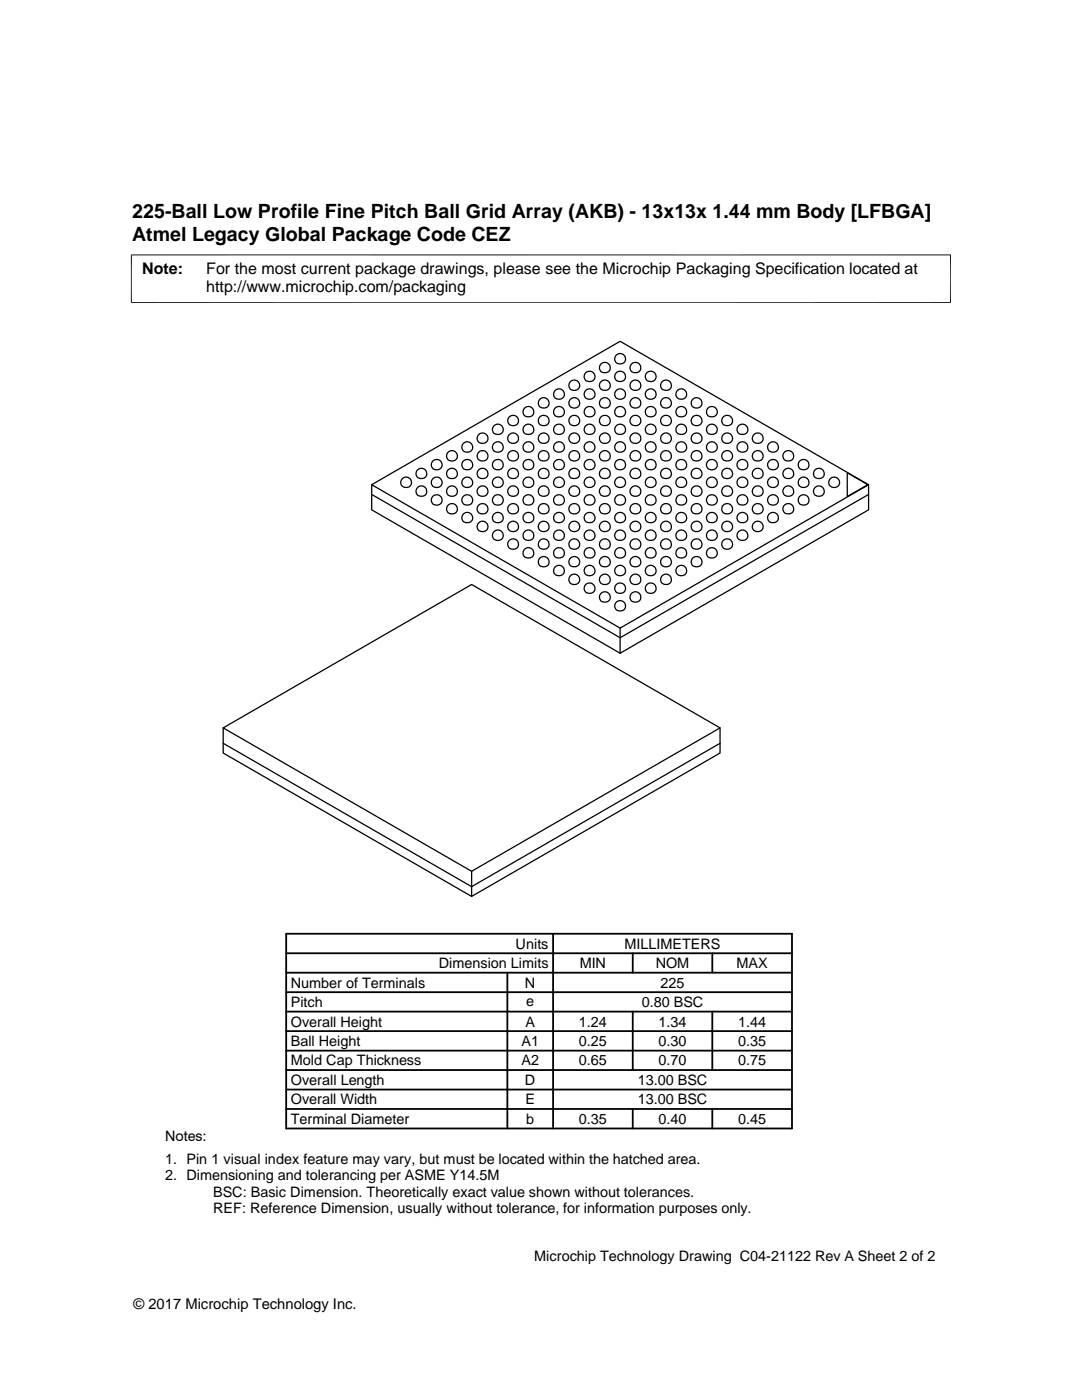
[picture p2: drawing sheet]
<svg xmlns="http://www.w3.org/2000/svg" width="216mm" height="279mm" viewBox="0 0 216 279" stroke-linecap="round" stroke-linejoin="round" font-family="sans-serif">
<g fill="none" stroke="#000" stroke-width=".25">
<path d="M74.2 96.7l49.5-28.6 49.6 28.6-49.6 28.6zM74.2 98.7l49.5 28.6 49.6-28.6M74.2 96.7v5l49.5 28.7 49.6-28.7v-5M95.6 93.7a1.08 1.08 0 0 1 1.5 .2 1.08 1.08 0 0 1-.1 1.5 1.08 1.08 0 0 1-1.5-.2 1.06 1.06 0 0 1 .1-1.5zM98.7 84.9a1.08 1.08 0 0 1 1.5 .2 1.08 1.08 0 0 1-.2 1.5 1.08 1.08 0 0 1-1.5-.2 1.06 1.06 0 0 1 .2-1.5zM110.9 84.8a1.07 1.07 0 0 1 1.5 .3 1.07 1.07 0 0 1-.2 1.4 1.07 1.07 0 0 1-1.5-.1 1.07 1.07 0 0 1 .2-1.6zM114 93.7a1.08 1.08 0 0 1 1.4 .1 1.08 1.08 0 0 1 0 1.5 1.08 1.08 0 0 1-1.5 .1 1.06 1.06 0 0 1 .1-1.7zM117 84.8a1.08 1.08 0 0 1 1.5 .3 1.08 1.08 0 0 1-.2 1.5 1.08 1.08 0 0 1-1.5-.2 1.07 1.07 0 0 1 .2-1.6zM120.1 93.7a1.08 1.08 0 0 1 1.4 .2 1.08 1.08 0 0 1-.1 1.5 1.08 1.08 0 0 1-1.5-.2 1.06 1.06 0 0 1 .2-1.5zM123.1 84.9a1.08 1.08 0 0 1 1.5 .2 1.08 1.08 0 0 1-.2 1.5 1.08 1.08 0 0 1-1.5-.2 1.06 1.06 0 0 1 .2-1.5zM126.2 93.7a1.07 1.07 0 0 1 1.4 .1 1.07 1.07 0 0 1 0 1.5 1.07 1.07 0 0 1-1.5 .1 1.02 1.02 0 0 1 .1-1.7zM138.4 93.7a1.07 1.07 0 0 1 1.4 .2 1.07 1.07 0 0 1-.1 1.5 1.07 1.07 0 0 1-1.5-.2 1.07 1.07 0 0 1 .2-1.5z"/>
<path d="M141.4 84.8a1.08 1.08 0 0 1 1.5 .2 1.08 1.08 0 0 1-.1 1.5 1.08 1.08 0 0 1-1.4 .1 1.06 1.06 0 0 1 0-1.8zM144.5 93.7a1.08 1.08 0 0 1 1.4 .2 1.08 1.08 0 0 1-.1 1.5 1.08 1.08 0 0 1-1.5-.2 1.07 1.07 0 0 1 .2-1.5zM147.5 84.9a1.08 1.08 0 0 1 1.5 .2 1.08 1.08 0 0 1-.2 1.5 1.08 1.08 0 0 1-1.5-.2 1.06 1.06 0 0 1 .2-1.5zM150.6 93.7a1.07 1.07 0 0 1 1.4 .1 1.07 1.07 0 0 1 0 1.5 1.07 1.07 0 0 1-1.5 .1 1.02 1.02 0 0 1 .1-1.7zM169.1 94.4l4.1 2.3-4.1 2.4zM92.6 102.5a1.08 1.08 0 0 1 1.5 .2 1.08 1.08 0 0 1-.2 1.5 1.08 1.08 0 0 1-1.5-.1 1.07 1.07 0 0 1 .2-1.6zM98.7 102.5a1.07 1.07 0 0 1 1.4 .1 1.07 1.07 0 0 1 0 1.5 1.07 1.07 0 0 1-1.4 .1 1.02 1.02 0 0 1 0-1.7zM110.9 102.5a1.07 1.07 0 0 1 1.5 .2 1.07 1.07 0 0 1-.2 1.5 1.07 1.07 0 0 1-1.5-.1 1.07 1.07 0 0 1 .2-1.6zM114 111.3a1.08 1.08 0 0 1 1.4 .1 1.08 1.08 0 0 1 0 1.5 1.08 1.08 0 0 1-1.5 .1 1.05 1.05 0 0 1 .1-1.7zM117 102.5a1.08 1.08 0 0 1 1.5 .2 1.08 1.08 0 0 1-.2 1.5 1.08 1.08 0 0 1-1.5-.1 1.07 1.07 0 0 1 .2-1.6zM120.1 111.3a1.08 1.08 0 0 1 1.4 .2 1.08 1.08 0 0 1-.1 1.5 1.08 1.08 0 0 1-1.5-.1 1.06 1.06 0 0 1 .2-1.6zM123.1 102.5a1.08 1.08 0 0 1 1.5 .2 1.08 1.08 0 0 1-.2 1.5 1.08 1.08 0 0 1-1.5-.1 1.06 1.06 0 0 1 .2-1.6z"/>
<path d="M126.2 111.3a1.07 1.07 0 0 1 1.4 .1 1.07 1.07 0 0 1 0 1.5 1.07 1.07 0 0 1-1.5 .1 1.02 1.02 0 0 1 .1-1.7zM138.4 111.3a1.07 1.07 0 0 1 1.4 .2 1.07 1.07 0 0 1-.1 1.5 1.07 1.07 0 0 1-1.5-.1 1.07 1.07 0 0 1 .2-1.6zM141.4 102.5a1.08 1.08 0 0 1 1.5 .1 1.08 1.08 0 0 1-.1 1.5 1.08 1.08 0 0 1-1.4 .1 1.05 1.05 0 0 1 0-1.7zM147.5 102.5a1.08 1.08 0 0 1 1.5 .2 1.08 1.08 0 0 1-.2 1.5 1.08 1.08 0 0 1-1.5-.1 1.06 1.06 0 0 1 .2-1.6zM123.1 120.1a1.08 1.08 0 0 1 1.7 .6 1.08 1.08 0 0 1-1.3 1.3 1.08 1.08 0 0 1-.7-1.6zM123.7 125.3v5.1M44.5 145.3l49.6-28.7 49.6 28.7-49.6 28.6zM44.5 148.3l49.6 28.7 49.6-28.7M44.5 145.3v5l49.6 28.6 49.6-28.6v-5M94.1 173.9v5"/>
<circle cx="111.5" cy="78.7" r="1.08"/>
<circle cx="114.6" cy="76.9" r="1.08"/>
<circle cx="117.6" cy="75.2" r="1.08"/>
<circle cx="117.7" cy="78.7" r="1.08"/>
<circle cx="120.7" cy="73.4" r="1.08"/>
<circle cx="120.7" cy="76.9" r="1.08"/>
<circle cx="123.7" cy="71.6" r="1.09"/>
<circle cx="123.7" cy="75.2" r="1.08"/>
<circle cx="123.7" cy="78.7" r="1.08"/>
<circle cx="126.8" cy="73.4" r="1.08"/>
<circle cx="126.8" cy="76.9" r="1.08"/>
<circle cx="129.8" cy="75.2" r="1.08"/>
<circle cx="129.9" cy="78.7" r="1.08"/>
<circle cx="132.9" cy="76.9" r="1.08"/>
<circle cx="136" cy="78.7" r="1.08"/>
<circle cx="81" cy="96.3" r="1.08"/>
<circle cx="84.1" cy="98.1" r="1.08"/>
<circle cx="84.1" cy="94.5" r="1.08"/>
<circle cx="87.1" cy="99.8" r="1.08"/>
<circle cx="87.1" cy="92.8" r="1.08"/>
<circle cx="87.1" cy="96.3" r="1.08"/>
<circle cx="90.2" cy="98.1" r="1.08"/>
<circle cx="90.2" cy="91" r="1.08"/>
<circle cx="90.2" cy="94.5" r="1.08"/>
<circle cx="93.2" cy="89.3" r="1.09"/>
<circle cx="93.2" cy="99.8" r="1.09"/>
<circle cx="93.2" cy="92.8" r="1.08"/>
<circle cx="93.2" cy="96.3" r="1.08"/>
<circle cx="96.3" cy="98.1" r="1.09"/>
<circle cx="96.3" cy="91" r="1.08"/>
<circle cx="96.3" cy="87.5" r="1.08"/>
<circle cx="99.3" cy="89.3" r="1.09"/>
<circle cx="99.3" cy="99.8" r="1.08"/>
<circle cx="99.3" cy="92.8" r="1.08"/>
<circle cx="99.3" cy="96.3" r="1.08"/>
<circle cx="102.4" cy="94.5" r="1.07"/>
<circle cx="102.4" cy="98.1" r="1.08"/>
<circle cx="102.4" cy="91" r="1.08"/>
<circle cx="102.4" cy="84" r="1.08"/>
<circle cx="102.4" cy="87.5" r="1.08"/>
<circle cx="105.4" cy="89.2" r="1.08"/>
<circle cx="105.4" cy="82.2" r="1.08"/>
<circle cx="105.4" cy="99.8" r="1.08"/>
<circle cx="105.4" cy="92.8" r="1.08"/>
<circle cx="105.4" cy="96.3" r="1.08"/>
<circle cx="105.4" cy="85.7" r="1.08"/>
<circle cx="108.5" cy="98.1" r="1.08"/>
<circle cx="108.5" cy="80.4" r="1.08"/>
<circle cx="108.5" cy="91" r="1.08"/>
<circle cx="108.5" cy="84" r="1.08"/>
<circle cx="108.5" cy="87.5" r="1.08"/>
<circle cx="108.5" cy="94.5" r="1.08"/>
<circle cx="111.5" cy="89.2" r="1.08"/>
<circle cx="111.5" cy="82.2" r="1.08"/>
<circle cx="111.5" cy="99.8" r="1.08"/>
<circle cx="111.5" cy="92.8" r="1.08"/>
<circle cx="111.5" cy="96.3" r="1.08"/>
<circle cx="114.6" cy="80.4" r="1.08"/>
<circle cx="114.6" cy="98.1" r="1.08"/>
<circle cx="114.6" cy="91" r="1.08"/>
<circle cx="114.6" cy="84" r="1.08"/>
<circle cx="114.6" cy="87.5" r="1.08"/>
<circle cx="117.6" cy="89.3" r="1.09"/>
<circle cx="117.6" cy="99.8" r="1.09"/>
<circle cx="117.6" cy="82.2" r="1.09"/>
<circle cx="117.6" cy="92.8" r="1.08"/>
<circle cx="117.7" cy="96.3" r="1.08"/>
<circle cx="120.7" cy="98.1" r="1.09"/>
<circle cx="120.7" cy="80.4" r="1.09"/>
<circle cx="120.7" cy="91" r="1.08"/>
<circle cx="120.7" cy="84" r="1.08"/>
<circle cx="120.7" cy="87.5" r="1.08"/>
<circle cx="123.7" cy="89.3" r="1.09"/>
<circle cx="123.7" cy="82.2" r="1.08"/>
<circle cx="123.7" cy="99.8" r="1.08"/>
<circle cx="123.7" cy="92.8" r="1.08"/>
<circle cx="123.7" cy="96.3" r="1.08"/>
<circle cx="126.8" cy="98.1" r="1.09"/>
<circle cx="126.8" cy="80.4" r="1.09"/>
<circle cx="126.8" cy="91" r="1.08"/>
<circle cx="126.8" cy="84" r="1.08"/>
<circle cx="126.8" cy="87.5" r="1.08"/>
<circle cx="129.8" cy="89.2" r="1.08"/>
<circle cx="129.8" cy="99.8" r="1.08"/>
<circle cx="129.8" cy="82.2" r="1.08"/>
<circle cx="129.8" cy="92.8" r="1.08"/>
<circle cx="129.9" cy="96.3" r="1.08"/>
<circle cx="129.9" cy="85.7" r="1.08"/>
<circle cx="132.9" cy="98.1" r="1.08"/>
<circle cx="132.9" cy="80.4" r="1.08"/>
<circle cx="132.9" cy="91" r="1.08"/>
<circle cx="132.9" cy="84" r="1.08"/>
<circle cx="132.9" cy="87.5" r="1.08"/>
<circle cx="132.9" cy="94.5" r="1.08"/>
<circle cx="135.9" cy="89.2" r="1.08"/>
<circle cx="135.9" cy="99.8" r="1.08"/>
<circle cx="135.9" cy="82.2" r="1.08"/>
<circle cx="135.9" cy="92.8" r="1.08"/>
<circle cx="136" cy="96.3" r="1.08"/>
<circle cx="136" cy="85.7" r="1.08"/>
<circle cx="139" cy="80.4" r="1.08"/>
<circle cx="139" cy="98.1" r="1.08"/>
<circle cx="139" cy="91" r="1.08"/>
<circle cx="139" cy="84" r="1.08"/>
<circle cx="139" cy="87.5" r="1.08"/>
<circle cx="142" cy="89.2" r="1.08"/>
<circle cx="142" cy="82.2" r="1.08"/>
<circle cx="142" cy="99.8" r="1.08"/>
<circle cx="142" cy="92.8" r="1.08"/>
<circle cx="142.1" cy="96.3" r="1.08"/>
<circle cx="145.1" cy="98.1" r="1.09"/>
<circle cx="145.1" cy="91" r="1.09"/>
<circle cx="145.1" cy="84" r="1.08"/>
<circle cx="145.1" cy="87.5" r="1.08"/>
<circle cx="148.1" cy="89.3" r="1.09"/>
<circle cx="148.1" cy="99.8" r="1.08"/>
<circle cx="148.1" cy="92.8" r="1.08"/>
<circle cx="148.2" cy="96.3" r="1.08"/>
<circle cx="151.2" cy="98.1" r="1.09"/>
<circle cx="151.2" cy="91" r="1.08"/>
<circle cx="151.2" cy="87.5" r="1.08"/>
<circle cx="154.2" cy="89.3" r="1.09"/>
<circle cx="154.2" cy="99.8" r="1.08"/>
<circle cx="154.2" cy="92.8" r="1.08"/>
<circle cx="154.2" cy="96.3" r="1.08"/>
<circle cx="157.3" cy="94.5" r="1.07"/>
<circle cx="157.3" cy="98.1" r="1.08"/>
<circle cx="157.3" cy="91" r="1.08"/>
<circle cx="160.4" cy="99.8" r="1.08"/>
<circle cx="160.4" cy="92.8" r="1.08"/>
<circle cx="160.4" cy="96.3" r="1.08"/>
<circle cx="163.4" cy="98.1" r="1.08"/>
<circle cx="163.4" cy="94.5" r="1.08"/>
<circle cx="166.5" cy="96.3" r="1.08"/>
<circle cx="90.2" cy="101.6" r="1.08"/>
<circle cx="96.3" cy="101.6" r="1.08"/>
<circle cx="96.3" cy="105.1" r="1.08"/>
<circle cx="99.3" cy="106.9" r="1.09"/>
<circle cx="102.4" cy="108.6" r="1.08"/>
<circle cx="102.4" cy="101.6" r="1.08"/>
<circle cx="102.4" cy="105.1" r="1.08"/>
<circle cx="105.4" cy="106.9" r="1.08"/>
<circle cx="105.4" cy="110.4" r="1.08"/>
<circle cx="105.4" cy="103.3" r="1.08"/>
<circle cx="108.5" cy="108.6" r="1.08"/>
<circle cx="108.5" cy="101.6" r="1.08"/>
<circle cx="108.5" cy="105.1" r="1.08"/>
<circle cx="108.5" cy="112.1" r="1.08"/>
<circle cx="111.5" cy="106.9" r="1.08"/>
<circle cx="111.5" cy="110.4" r="1.08"/>
<circle cx="111.5" cy="113.9" r="1.08"/>
<circle cx="114.6" cy="115.7" r="1.08"/>
<circle cx="114.6" cy="108.6" r="1.08"/>
<circle cx="114.6" cy="101.6" r="1.08"/>
<circle cx="114.6" cy="105.1" r="1.08"/>
<circle cx="117.6" cy="106.9" r="1.09"/>
<circle cx="117.6" cy="110.4" r="1.09"/>
<circle cx="117.6" cy="117.4" r="1.09"/>
<circle cx="117.7" cy="113.9" r="1.08"/>
<circle cx="120.7" cy="115.7" r="1.09"/>
<circle cx="120.7" cy="119.2" r="1.08"/>
<circle cx="120.7" cy="108.6" r="1.08"/>
<circle cx="120.7" cy="101.6" r="1.08"/>
<circle cx="120.7" cy="105.1" r="1.08"/>
<circle cx="123.7" cy="106.9" r="1.09"/>
<circle cx="123.7" cy="110.4" r="1.08"/>
<circle cx="123.7" cy="117.4" r="1.08"/>
<circle cx="123.7" cy="113.9" r="1.08"/>
<circle cx="126.8" cy="115.7" r="1.09"/>
<circle cx="126.8" cy="108.6" r="1.08"/>
<circle cx="126.8" cy="119.2" r="1.08"/>
<circle cx="126.8" cy="101.6" r="1.08"/>
<circle cx="126.8" cy="105.1" r="1.08"/>
<circle cx="129.8" cy="103.3" r="1.07"/>
<circle cx="129.8" cy="106.9" r="1.08"/>
<circle cx="129.8" cy="117.4" r="1.08"/>
<circle cx="129.8" cy="110.4" r="1.08"/>
<circle cx="129.9" cy="113.9" r="1.07"/>
<circle cx="132.9" cy="115.7" r="1.08"/>
<circle cx="132.9" cy="108.6" r="1.08"/>
<circle cx="132.9" cy="101.6" r="1.08"/>
<circle cx="132.9" cy="105.1" r="1.08"/>
<circle cx="132.9" cy="112.1" r="1.08"/>
<circle cx="135.9" cy="106.9" r="1.08"/>
<circle cx="135.9" cy="110.4" r="1.08"/>
<circle cx="136" cy="113.9" r="1.08"/>
<circle cx="136" cy="103.3" r="1.08"/>
<circle cx="139" cy="108.6" r="1.08"/>
<circle cx="139" cy="101.6" r="1.08"/>
<circle cx="139" cy="105.1" r="1.08"/>
<circle cx="142" cy="106.9" r="1.08"/>
<circle cx="142" cy="110.4" r="1.08"/>
<circle cx="145.1" cy="108.6" r="1.09"/>
<circle cx="145.1" cy="101.6" r="1.08"/>
<circle cx="145.1" cy="105.1" r="1.08"/>
<circle cx="148.1" cy="106.9" r="1.09"/>
<circle cx="151.2" cy="101.6" r="1.08"/>
<circle cx="151.2" cy="105.1" r="1.08"/>
<circle cx="154.2" cy="103.3" r="1.08"/>
<circle cx="157.3" cy="101.6" r="1.08"/>
</g>
<path d="M26.1 50.9h163.7M26.2 50.8v9.7M189.7 50.8v9.7M26.1 60.4h163.7" fill="none" stroke="#000" stroke-width=".2"/>
<g fill="none" stroke="#000" stroke-width=".36">
<path d="M57.1 186.4h100.9v38.8h-100.9zM57.1 198h100.9M57.1 194.1h100.9M57.1 190.2h100.9M101.2 194.1v31.1M110.4 186.4v38.8M126.3 190.2v3.9M142.1 190.2v3.9M57.1 205.8h100.9M57.1 201.9h100.9M57.1 217.4h100.9M57.1 213.6h100.9"/>
<path d="M57.1 209.7h100.9M126.3 201.9v11.7M142.1 201.9v11.7M57.1 221.3h100.9M126.3 221.3v3.9M142.1 221.3v3.9"/>
</g>
<g font-size="3.9">
<text x="26.4" y="43.5">225-Ball Low Profile Fine Pitch Ball Grid Array (AKB) - 13x13x 1.44 mm Body [LFBGA]</text>
<text x="26.3" y="48">Atmel Legacy Global Package Code CEZ</text>
</g>
<g font-size="3.2">
<text x="28.4" y="54.6">Note:</text>
<text x="41.1" y="54.6">For the most current package drawings, please see the Microchip Packaging Specification located at</text>
<text x="41.1" y="58.3">http://www.microchip.com/packaging</text>
</g>
<g font-size="2.9">
<text x="102.9" y="189.3">Units</text>
<text x="124.6" y="189.3">MILLIMETERS</text>
<text x="58" y="197.1">Number of Terminals</text>
<text x="87.6" y="193.2">Dimension Limits</text>
<text x="104.8" y="197.1">N</text>
<text x="115.7" y="193.2">MIN</text>
<text x="130.8" y="193.2">NOM</text>
<text x="131.8" y="197.1">225</text>
<text x="147" y="193.2">MAX</text>
<text x="58" y="201">Pitch</text>
<text x="105" y="200.7">e</text>
<text x="128" y="201">0.80 BSC</text>
<text x="58" y="204.9">Overall Height</text>
<text x="58" y="208.7">Ball Height</text>
<text x="104.1" y="208.8">A1</text>
<text x="104.8" y="204.9">A</text>
<text x="115.5" y="204.9">1.24</text>
<text x="115.5" y="208.7">0.25</text>
<text x="131.4" y="204.9">1.34</text>
<text x="131.4" y="208.7">0.30</text>
<text x="147.3" y="204.9">1.44</text>
<text x="147.3" y="208.7">0.35</text>
<text x="58" y="212.6">Mold Cap Thickness</text>
<text x="104.1" y="212.6">A2</text>
<text x="115.5" y="212.6">0.65</text>
<text x="131.4" y="212.6">0.70</text>
<text x="147.3" y="212.6">0.75</text>
<text x="58" y="220.4">Overall Width</text>
<text x="58" y="216.5">Overall Length</text>
<text x="104.8" y="216.5">D</text>
<text x="104.8" y="220.4">E</text>
<text x="127.3" y="216.5">13.00 BSC</text>
<text x="127.3" y="220.4">13.00 BSC</text>
<text x="32.9" y="227.6">Notes:</text>
<text x="58" y="224.3">Terminal Diameter</text>
<text x="105" y="224.3">b</text>
<text x="115.5" y="224.3">0.35</text>
<text x="131.4" y="224.3">0.40</text>
<text x="147.3" y="224.3">0.45</text>
<text x="32.9" y="232.2">1. Pin 1 visual index feature may vary, but must be located within the hatched area.</text>
<text x="32.9" y="235.5">2. Dimensioning and tolerancing per ASME Y14.5M</text>
<text x="42.5" y="238.8">BSC: Basic Dimension. Theoretically exact value shown without tolerances.</text>
<text x="42.5" y="242.2">REF: Reference Dimension, usually without tolerance, for information purposes only.</text>
<text x="106.6" y="251.7">Microchip Technology Drawing C04-21122 Rev A Sheet 2 of 2</text>
<text x="26.6" y="261.3">© 2017 Microchip Technology Inc.</text>
</g>
</svg>
